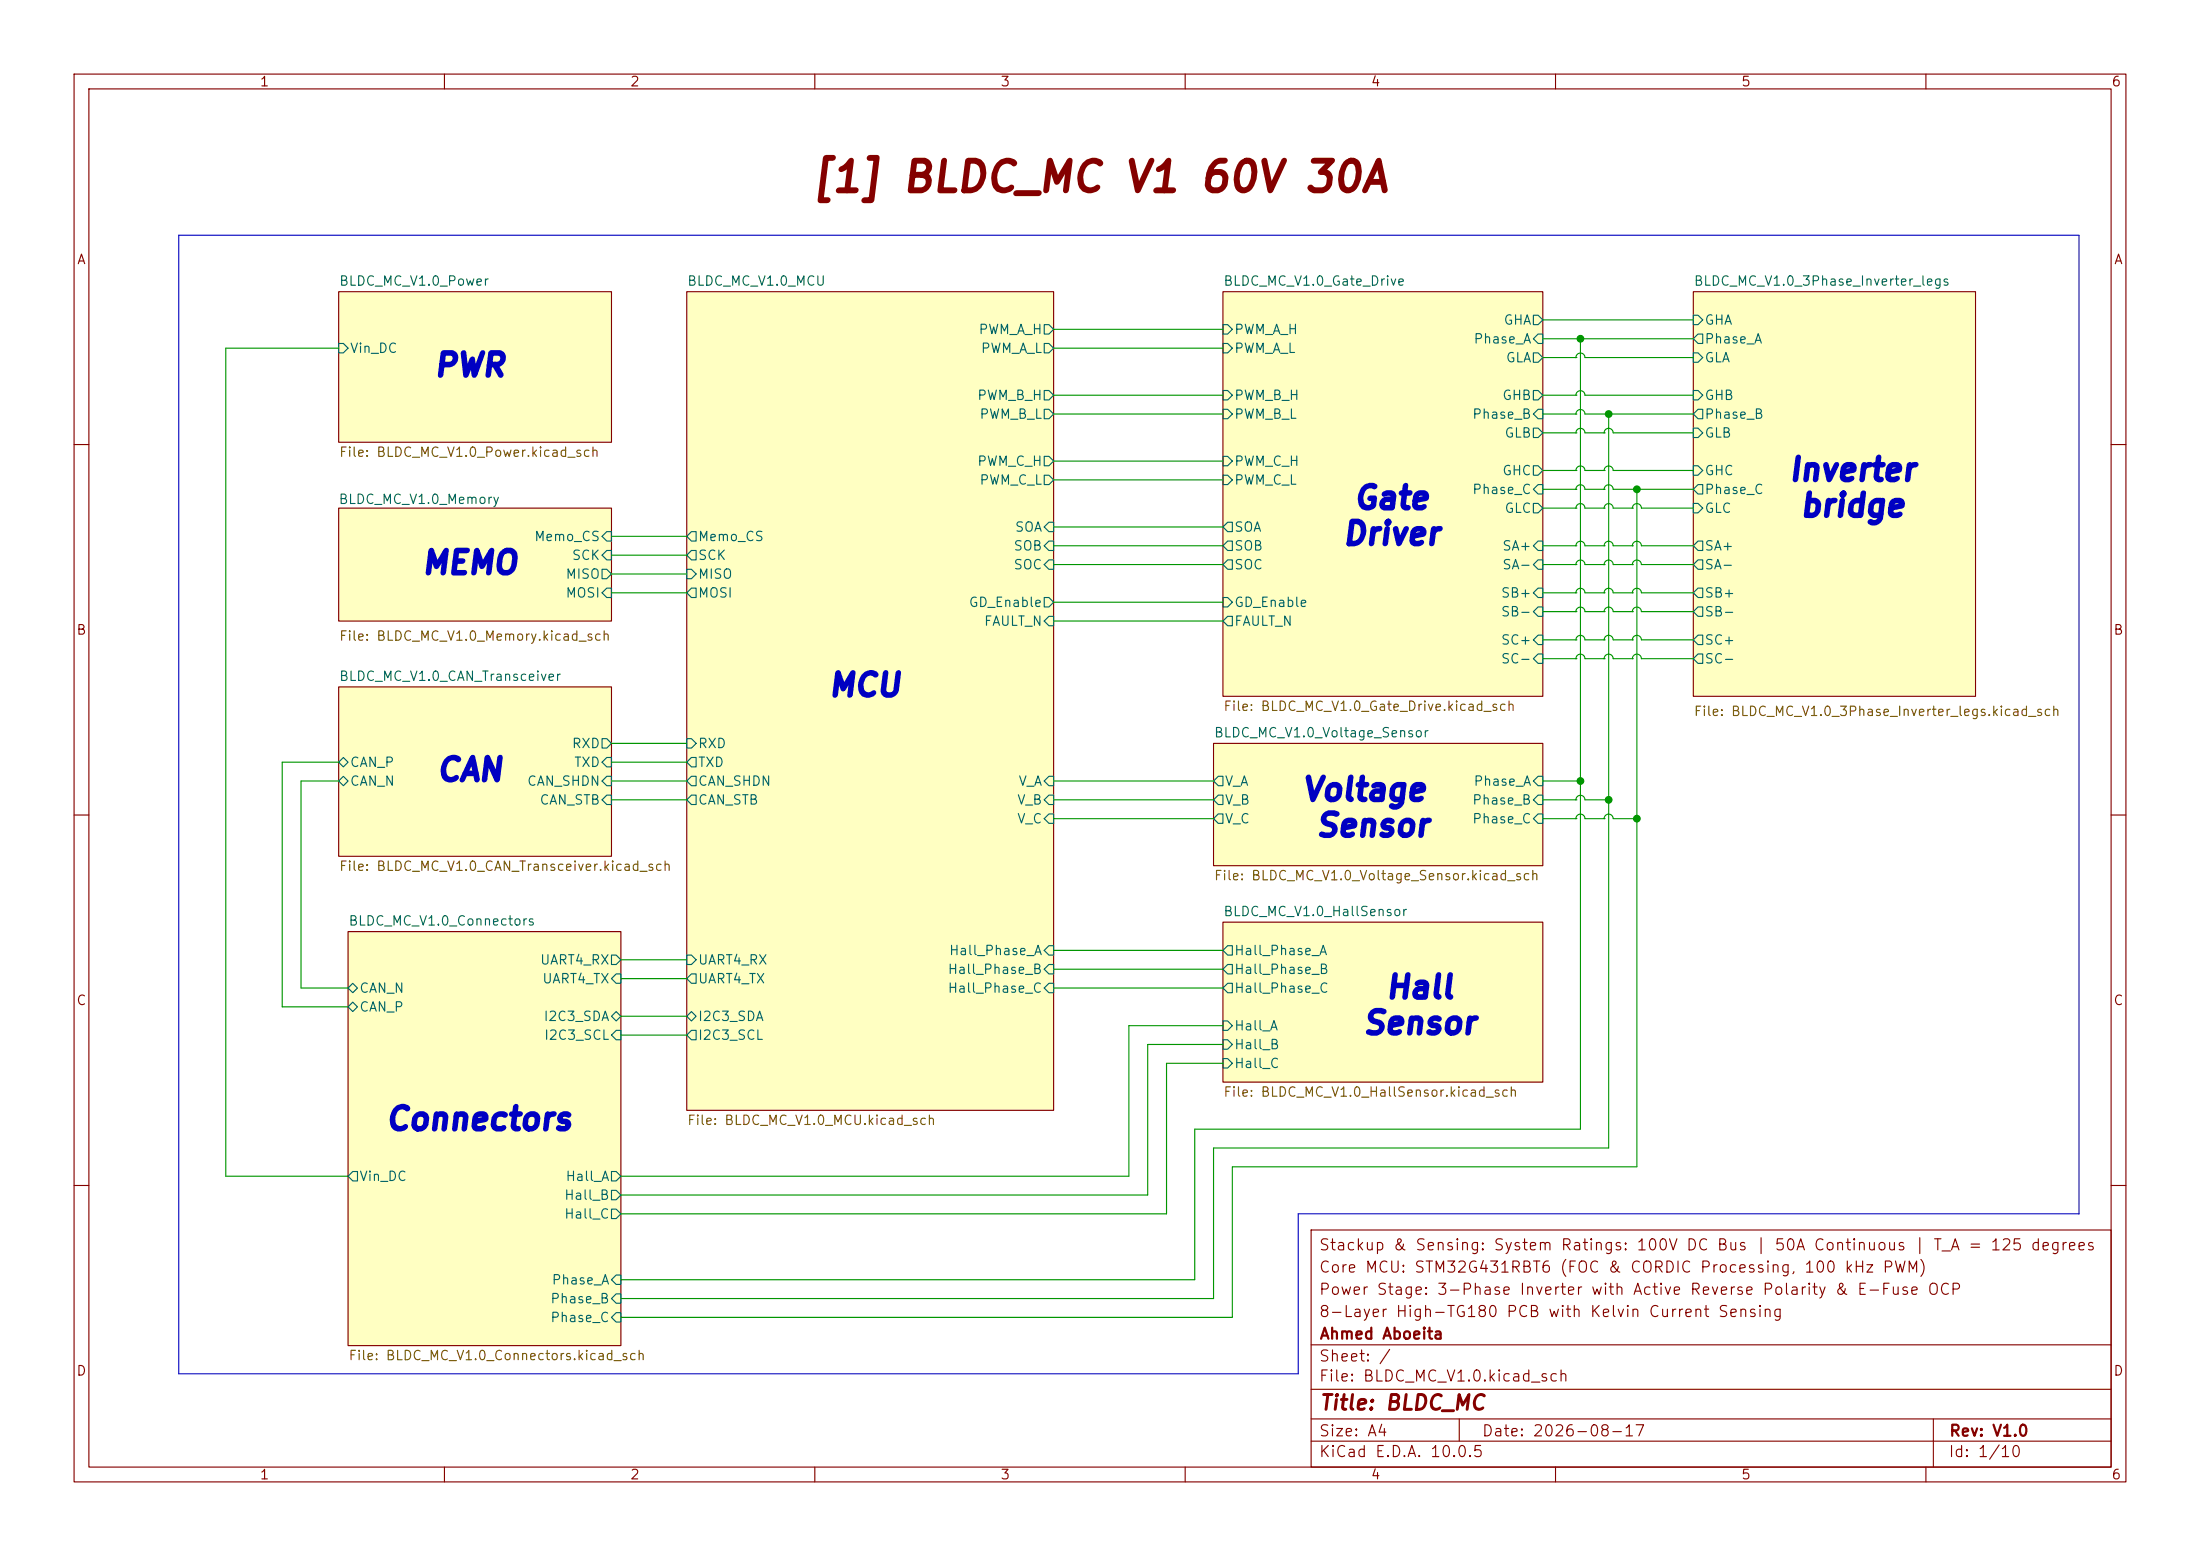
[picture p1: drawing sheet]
<svg xmlns="http://www.w3.org/2000/svg" width="297mm" height="210mm" viewBox="0 0 297 210" stroke-linecap="round" stroke-linejoin="round" font-family="sans-serif">
<g fill="none" stroke="#840000" stroke-width=".15">
<path d="M10 10h277v190h-277zM12 12h273v186h-273zM60 10v2M110 10v2M160 10v2M210 10v2M260 10v2M45.7 39.4h36.8v20.3h-36.8zM92.7 39.4h49.5v110.5h-49.5zM165.1 39.4h43.2v54.6h-43.2zM228.6 39.4h38.1v54.6h-38.1zM10 60h2"/>
<path d="M45.7 68.6h36.8v15.2h-36.8zM285 60h2M45.7 92.7h36.8v22.9h-36.8zM10 110h2M163.8 100.3h44.5v16.5h-44.5zM285 110h2M47 125.7h36.8v55.9h-36.8zM165.1 124.5h43.2v21.6h-43.2zM10 160h2M177 166h108v32h-108zM285 160h2M60 198v2"/>
<path d="M110 198v2M160 198v2M177 194.5h108M177 191.5h108M177 187.5h108M177 181.5h108M197 191.5v3M210 198v2M260 198v2M261 191.5v6.5"/>
</g>
<g fill="#ffffc2" stroke="#ffffc2" stroke-width=".14">
<path d="M228.6 39.4h38.1v54.6h-38.1z"/>
<path d="M45.7 39.4h36.8v20.3h-36.8z"/>
<path d="M163.8 100.3h44.5v16.5h-44.5z"/>
<path d="M92.7 39.4h49.5v110.5h-49.5z"/>
<path d="M47 125.7h36.8v55.9h-36.8z"/>
<path d="M45.7 92.7h36.8v22.9h-36.8z"/>
<path d="M45.7 68.6h36.8v15.2h-36.8z"/>
<path d="M165.1 124.5h43.2v21.6h-43.2z"/>
<path d="M165.1 39.4h43.2v54.6h-43.2z"/>
</g>
<g fill="none" stroke="#006464" stroke-width=".15">
<path d="M45.7 46.4h.7l.6 .6-.6 .6h-.7zM141 46.4h.6l.6 .6-.6 .6h-.6zM141 43.8h.6l.6 .7-.6 .6h-.6zM141 52.7h.6l.6 .6-.6 .7h-.6zM141 55.2h.6l.6 .7-.6 .6h-.6zM165.1 43.8h.6l.7 .7-.7 .6h-.6zM165.1 46.4h.6l.7 .6-.7 .6h-.6zM165.1 52.7h.6l.7 .6-.7 .7h-.6zM165.1 55.2h.6l.7 .7-.7 .6h-.6zM207 57.8h.6l.7 .6-.7 .7h-.6zM207 52.7h.6l.7 .6-.7 .7h-.6zM207 42.5h.6l.7 .7-.7 .6h-.6z"/>
<path d="M207 47.6h.6l.7 .7-.7 .6h-.6zM207 45.7l.6-.6h.7v1.3h-.7zM207.6 55.2h.7v1.3h-.7l-.6-.6zM228.6 57.8h.6l.7 .6-.7 .7h-.6zM228.6 47.6h.6l.7 .7-.7 .6h-.6zM228.6 52.7h.6l.7 .6-.7 .7h-.6zM228.6 42.5h.6l.7 .7-.7 .6h-.6zM229.2 45.1h.7v1.3h-.7l-.6-.7zM229.2 55.2h.7v1.3h-.7l-.6-.6zM81.3 76.8h.6l.6 .7-.6 .6h-.6zM81.9 74.3h.6v1.3h-.6l-.6-.7zM81.9 71.8h.6v1.2h-.6l-.6-.6z"/>
<path d="M92.7 76.8h.6l.7 .7-.7 .6h-.6zM93.3 74.3h.7v1.3h-.7l-.6-.7zM93.3 79.4h.7v1.2h-.7l-.6-.6zM93.3 71.8h.7v1.2h-.7l-.6-.6zM141 64.1h.6l.6 .7-.6 .6h-.6zM141 61.6h.6l.6 .6-.6 .7h-.6zM141.6 70.5h.6v1.3h-.6l-.6-.7zM141.6 73h.6v1.3h-.6l-.6-.6zM141.6 75.6h.6v1.2h-.6l-.6-.6zM165.1 64.1h.6l.7 .7-.7 .6h-.6zM165.1 61.6h.6l.7 .6-.7 .7h-.6zM165.7 70.5h.7v1.3h-.7l-.6-.7z"/>
<path d="M165.7 73h.7v1.3h-.7l-.6-.6zM165.7 75.6h.7v1.2h-.7l-.6-.6zM207 62.9h.6l.7 .6-.7 .6h-.6zM207 67.9h.6l.7 .7-.7 .6h-.6zM207 73.7l.6-.7h.7v1.3h-.7zM207.6 65.4h.7v1.3h-.7l-.6-.7zM207.6 79.4h.7v1.2h-.7l-.6-.6zM207.6 75.6h.7v1.2h-.7l-.6-.6zM228.6 62.9h.6l.7 .6-.7 .6h-.6zM228.6 67.9h.6l.7 .7-.7 .6h-.6zM229.2 65.4h.7v1.3h-.7l-.6-.7zM229.2 75.6h.7v1.2h-.7l-.6-.6z"/>
<path d="M229.2 79.4h.7v1.2h-.7l-.6-.6zM229.2 73h.7v1.3h-.7l-.6-.6zM81.3 99.7h.6l.6 .6-.6 .7h-.6zM81.3 80l.6-.6h.6v1.2h-.6zM92.7 99.7h.6l.7 .6-.7 .7h-.6zM141 80.6h.6l.6 .7-.6 .6h-.6zM141.6 83.2h.6v1.3h-.6l-.6-.7zM165.1 80.6h.6l.7 .7-.7 .6h-.6zM165.7 83.2h.7v1.3h-.7l-.6-.7zM207 82.6l.6-.7h.7v1.3h-.7zM207 86.4l.6-.7h.7v1.3h-.7zM207.6 88.3h.7v1.2h-.7l-.6-.6z"/>
<path d="M229.2 85.7h.7v1.3h-.7l-.6-.6zM229.2 88.3h.7v1.2h-.7l-.6-.6zM229.2 81.9h.7v1.3h-.7l-.6-.6zM45.7 105.4l.7-.6 .6 .6-.6 .6zM45.7 102.9l.7-.7 .6 .7-.6 .6zM81.3 102.9l.6-.7h.6v1.3h-.6zM81.9 104.8h.6v1.2h-.6l-.6-.6zM81.9 107.3h.6v1.3h-.6l-.6-.6zM93.3 102.2h.7v1.3h-.7l-.6-.6zM93.3 107.3h.7v1.3h-.7l-.6-.6zM93.3 104.8h.7v1.2h-.7l-.6-.6zM141.6 107.3h.6v1.3h-.6l-.6-.6z"/>
<path d="M141.6 109.9h.6v1.2h-.6l-.6-.6zM141.6 104.8h.6v1.2h-.6l-.6-.6zM164.5 104.8h.6v1.2h-.6l-.7-.6zM164.5 107.3h.6v1.3h-.6l-.7-.6zM164.5 109.9h.6v1.2h-.6l-.7-.6zM207 105.4l.6-.6h.7v1.2h-.7zM207.6 107.3h.7v1.3h-.7l-.6-.6zM207.6 109.9h.7v1.2h-.7l-.6-.6zM47 135.9l.6-.6 .7 .6-.7 .6zM47 133.4l.6-.7 .7 .7-.7 .6zM82.5 128.9h.7l.6 .6-.6 .7h-.7zM82.5 137.2l.7-.7 .6 .7-.6 .6z"/>
<path d="M83.2 131.4h.6v1.3h-.6l-.7-.6zM83.2 139.1h.6v1.2h-.6l-.7-.6zM92.7 128.9h.6l.7 .6-.7 .7h-.6zM92.7 137.2l.6-.7 .7 .7-.7 .6zM93.3 139.1h.7v1.2h-.7l-.6-.6zM93.3 131.4h.7v1.3h-.7l-.6-.6zM141.6 127.6h.6v1.3h-.6l-.6-.6zM141.6 132.7h.6v1.3h-.6l-.6-.6zM141.6 130.2h.6v1.2h-.6l-.6-.6zM165.1 137.8h.6l.7 .6-.7 .7h-.6zM165.7 130.2h.7v1.2h-.7l-.6-.6zM165.7 127.6h.7v1.3h-.7l-.6-.6z"/>
<path d="M165.7 132.7h.7v1.3h-.7l-.6-.6zM47.6 158.1h.7v1.3h-.7l-.6-.6zM82.5 158.1h.7l.6 .7-.6 .6h-.7zM165.1 140.3h.6l.7 .7-.7 .6h-.6zM165.1 142.9h.6l.7 .6-.7 .6h-.6zM82.5 160.7h.7l.6 .6-.6 .6h-.7zM82.5 163.2h.7l.6 .6-.6 .7h-.7zM83.2 177.2h.6v1.2h-.6l-.7-.6zM83.2 174.6h.6v1.3h-.6l-.7-.6zM83.2 172.1h.6v1.3h-.6l-.7-.7z"/>
</g>
<path d="M24.1 31.8h256.6v132h-105.4v21.6h-151.2z" fill="none" stroke="#0000c2" stroke-width=".15"/>
<g fill="none" stroke="#009600" stroke-width=".15">
<path d="M45.7 47h-15.2v111.8h16.5M142.2 53.3h22.9M142.2 44.5h22.9M142.2 55.9h22.9M142.2 47h22.9M208.3 45.7h20.3M208.3 53.3h4.5M208.3 43.2h20.3M208.3 55.9h4.5M208.3 48.3h4.5M208.3 58.4h4.5M212.8 48.3h.1"/>
<path d="M212.8 48.3a.61 .61 0 0 1 .6-.6 .61 .61 0 0 1 .6 .6h14.6M212.8 55.9h.1M212.8 55.9a.61 .61 0 0 1 .6-.6 .61 .61 0 0 1 .6 .6h14.6M212.8 58.4h.1M212.8 58.4a.61 .61 0 0 1 .6-.6 .61 .61 0 0 1 .6 .6h2.6M212.8 53.3h.1M212.8 53.3a.61 .61 0 0 1 .6-.6 .61 .61 0 0 1 .6 .6h14.6M213.4 45.7v106.7h-52.1v20.3h-77.5M216.6 58.4h.1M216.6 58.4a.61 .61 0 0 1 .6-.6 .61 .61 0 0 1 .6 .6h10.8M217.2 55.9v99h-53.4v20.4h-80M82.5 74.9h10.2"/>
<path d="M82.5 72.4h10.2M82.5 77.5h10.2M142.2 76.2h22.9M142.2 71.1h22.9M142.2 64.8h22.9M142.2 62.2h22.9M142.2 73.7h22.9M208.3 76.2h4.5M208.3 73.7h4.5M208.3 66h4.5M208.3 68.6h4.5M208.3 63.5h4.5"/>
<path d="M212.8 68.6h.1M212.8 68.6a.61 .61 0 0 1 .6-.6 .61 .61 0 0 1 .6 .6h2.6M212.8 73.7h.1M212.8 73.7a.61 .61 0 0 1 .6-.6 .61 .61 0 0 1 .6 .6h2.6M212.8 76.2h.1M212.8 76.2a.61 .61 0 0 1 .6-.6 .61 .61 0 0 1 .6 .6h2.6M212.8 66h.1M212.8 66a.61 .61 0 0 1 .6-.6 .61 .61 0 0 1 .6 .6h2.6M212.8 63.5h.1M212.8 63.5a.61 .61 0 0 1 .6-.6 .61 .61 0 0 1 .6 .6h2.6M216.6 68.6h.1M216.6 68.6a.61 .61 0 0 1 .6-.6 .61 .61 0 0 1 .6 .6h2.6"/>
<path d="M216.6 73.7h.1M216.6 73.7a.61 .61 0 0 1 .6-.6 .61 .61 0 0 1 .6 .6h2.6M216.6 76.2h.1M216.6 76.2a.61 .61 0 0 1 .6-.6 .61 .61 0 0 1 .6 .6h2.6M216.6 66h.1M216.6 66a.61 .61 0 0 1 .6-.6 .61 .61 0 0 1 .6 .6h10.8M216.6 63.5h.1M216.6 63.5a.61 .61 0 0 1 .6-.6 .61 .61 0 0 1 .6 .6h10.8M220.4 68.6h.1M220.4 68.6a.61 .61 0 0 1 .6-.6 .61 .61 0 0 1 .6 .6h7M220.4 73.7h.1M220.4 73.7a.61 .61 0 0 1 .6-.6 .61 .61 0 0 1 .6 .6h7"/>
<path d="M220.4 76.2h.1M220.4 76.2a.61 .61 0 0 1 .6-.6 .61 .61 0 0 1 .6 .6h7M221 66v91.5h-54.6v20.3h-82.6M82.5 80h10.2M142.2 81.3h22.9M142.2 83.8h22.9M208.3 80h4.5M208.3 82.6h4.5M208.3 86.4h4.5M208.3 88.9h4.5M212.8 82.6h.1M212.8 82.6a.61 .61 0 0 1 .6-.7 .61 .61 0 0 1 .6 .7h2.6"/>
<path d="M212.8 80h.1M212.8 80a.61 .61 0 0 1 .6-.6 .61 .61 0 0 1 .6 .6h2.6M212.8 86.4h.1M212.8 86.4a.61 .61 0 0 1 .6-.6 .61 .61 0 0 1 .6 .6h2.6M212.8 88.9h.1M212.8 88.9a.61 .61 0 0 1 .6-.6 .61 .61 0 0 1 .6 .6h2.6M216.6 82.6h.1M216.6 82.6a.61 .61 0 0 1 .6-.7 .61 .61 0 0 1 .6 .7h2.6M216.6 80h.1M216.6 80a.61 .61 0 0 1 .6-.6 .61 .61 0 0 1 .6 .6h2.6M216.6 86.4h.1M216.6 86.4a.61 .61 0 0 1 .6-.6 .61 .61 0 0 1 .6 .6h2.6"/>
<path d="M216.6 88.9h.1M216.6 88.9a.61 .61 0 0 1 .6-.6 .61 .61 0 0 1 .6 .6h2.6M220.4 82.6h.1M220.4 82.6a.61 .61 0 0 1 .6-.7 .61 .61 0 0 1 .6 .7h7M220.4 80h.1M220.4 80a.61 .61 0 0 1 .6-.6 .61 .61 0 0 1 .6 .6h7M220.4 86.4h.1M220.4 86.4a.61 .61 0 0 1 .6-.6 .61 .61 0 0 1 .6 .6h7M220.4 88.9h.1M220.4 88.9a.61 .61 0 0 1 .6-.6 .61 .61 0 0 1 .6 .6h7M45.7 102.9h-7.6v33h8.9M45.7 105.4h-5.1v28h6.4"/>
<path d="M82.5 108h10.2M82.5 102.9h10.2M82.5 105.4h10.2M82.5 100.3h10.2M142.2 108h21.6M142.2 105.4h21.6M142.2 110.5h21.6M208.3 108h4.5M208.3 105.4h5.1M208.3 110.5h4.5M212.8 108h.1M212.8 108a.61 .61 0 0 1 .6-.7 .61 .61 0 0 1 .6 .7h3.2"/>
<path d="M212.8 110.5h.1M212.8 110.5a.61 .61 0 0 1 .6-.6 .61 .61 0 0 1 .6 .6h2.6M216.6 110.5h.1M216.6 110.5a.61 .61 0 0 1 .6-.6 .61 .61 0 0 1 .6 .6h3.2M83.8 132.1h8.9M83.8 139.7h8.9M83.8 137.2h8.9M83.8 129.5h8.9M142.2 130.8h22.9M142.2 128.3h22.9M142.2 133.4h22.9M165.1 138.4h-12.7v20.4h-68.6"/>
<path d="M165.1 141h-10.2v20.3h-71.1M165.1 143.5h-7.6v20.3h-73.7"/>
</g>
<g fill="#009600" stroke="#009600" stroke-width=".14">
<circle cx="213.4" cy="45.7" r=".46"/>
<circle cx="213.4" cy="105.4" r=".46"/>
<circle cx="217.2" cy="108" r=".46"/>
<circle cx="221" cy="66" r=".46"/>
<circle cx="217.2" cy="55.9" r=".46"/>
<circle cx="221" cy="110.5" r=".46"/>
</g>
<text font-size="4" fill="#840000" x="109.3" y="26.9">[1] BLDC_MC V1 60V 30A</text>
<g font-size="3" fill="#0000c2">
<text x="58.4" y="51.5">PWR</text>
<text x="241.3" y="65.6">Inverter</text>
<text x="182.5" y="69.4">Gate</text>
<text x="242.8" y="70.5">bridge</text>
<text x="181" y="74.3">Driver</text>
<text x="56.7" y="78.2">MEMO</text>
<text x="111.6" y="94.7">MCU</text>
<text x="58.7" y="106.1">CAN</text>
<text x="175.6" y="108.8">Voltage</text>
<text x="177.4" y="113.6">Sensor</text>
<text x="186.8" y="135.5">Hall</text>
<text x="183.8" y="140.3">Sensor</text>
<text x="51.8" y="153.3">Connectors</text>
</g>
<text font-size="2" fill="#840000" x="178" y="190.8">Title: BLDC_MC</text>
<g font-size="1.5" fill="#840000">
<text x="178" y="172.1">Core MCU: STM32G431RBT6 (FOC &amp; CORDIC Processing, 100 kHz PWM)</text>
<text x="178" y="169.1">Stackup &amp; Sensing: System Ratings: 100V DC Bus | 50A Continuous | T_A = 125 degrees</text>
<text x="178" y="178.1">8-Layer High-TG180 PCB with Kelvin Current Sensing</text>
<text x="178" y="175.1">Power Stage: 3-Phase Inverter with Active Reverse Polarity &amp; E-Fuse OCP</text>
<text x="178" y="184.1">Sheet: /</text>
<text x="178" y="181.1">Ahmed Aboeita</text>
<text x="178" y="186.8">File: BLDC_MC_V1.0.kicad_sch</text>
<text x="178" y="197">KiCad E.D.A. 10.0.5</text>
<text x="178" y="194.2">Size: A4</text>
<text x="200" y="194.2">Date: 2026-08-17</text>
<text x="263" y="197">Id: 1/10</text>
<text x="263" y="194.2">Rev: V1.0</text>
</g>
<g font-size="1.3" fill="#840000">
<text x="35" y="12">1</text>
<text x="85" y="12">2</text>
<text x="135" y="12">3</text>
<text x="185" y="12">4</text>
<text x="235" y="12">5</text>
<text x="285" y="12">6</text>
<text x="10.3" y="36">A</text>
<text x="285.3" y="36">A</text>
<text x="10.2" y="86">B</text>
<text x="285.2" y="86">B</text>
<text x="10.2" y="136">C</text>
<text x="285.2" y="136">C</text>
<text x="10.2" y="186">D</text>
<text x="285.2" y="186">D</text>
<text x="35" y="200">1</text>
<text x="85" y="200">2</text>
<text x="135" y="200">3</text>
<text x="185" y="200">4</text>
<text x="235" y="200">5</text>
<text x="285" y="200">6</text>
</g>
<g font-size="1.3" fill="#006464">
<text x="45.7" y="38.9">BLDC_MC_V1.0_Power</text>
<text x="92.7" y="38.9">BLDC_MC_V1.0_MCU</text>
<text x="165.1" y="38.9">BLDC_MC_V1.0_Gate_Drive</text>
<text x="228.6" y="38.9">BLDC_MC_V1.0_3Phase_Inverter_legs</text>
<text x="47.2" y="48">Vin_DC</text>
<text x="132" y="45.4">PWM_A_H</text>
<text x="132.3" y="48">PWM_A_L</text>
<text x="166.5" y="45.4">PWM_A_H</text>
<text x="166.5" y="48">PWM_A_L</text>
<text x="198.9" y="46.7">Phase_A</text>
<text x="202.9" y="44.1">GHA</text>
<text x="230" y="46.7">Phase_A</text>
<text x="230" y="44.1">GHA</text>
<text x="203.2" y="49.2">GLA</text>
<text x="230" y="49.2">GLA</text>
<text x="131.8" y="54.3">PWM_B_H</text>
<text x="132.1" y="56.8">PWM_B_L</text>
<text x="166.5" y="54.3">PWM_B_H</text>
<text x="166.5" y="56.8">PWM_B_L</text>
<text x="198.7" y="56.8">Phase_B</text>
<text x="202.7" y="54.3">GHB</text>
<text x="203" y="59.4">GLB</text>
<text x="230" y="56.8">Phase_B</text>
<text x="230" y="59.4">GLB</text>
<text x="230" y="54.3">GHB</text>
<text x="131.8" y="63.2">PWM_C_H</text>
<text x="132.1" y="65.7">PWM_C_L</text>
<text x="166.5" y="65.7">PWM_C_L</text>
<text x="166.5" y="63.2">PWM_C_H</text>
<text x="202.7" y="64.5">GHC</text>
<text x="230" y="64.5">GHC</text>
<text x="45.6" y="68.3">BLDC_MC_V1.0_Memory</text>
<text x="198.7" y="67">Phase_C</text>
<text x="203" y="69.5">GLC</text>
<text x="230" y="67">Phase_C</text>
<text x="230" y="69.5">GLC</text>
<text x="72" y="73.4">Memo_CS</text>
<text x="77.1" y="75.9">SCK</text>
<text x="94.1" y="75.9">SCK</text>
<text x="94.1" y="73.4">Memo_CS</text>
<text x="136.7" y="74.6">SOB</text>
<text x="136.7" y="77.2">SOC</text>
<text x="136.9" y="72.1">SOA</text>
<text x="166.5" y="72.1">SOA</text>
<text x="166.5" y="74.6">SOB</text>
<text x="166.5" y="77.2">SOC</text>
<text x="202.7" y="74.6">SA+</text>
<text x="202.7" y="77.2">SA-</text>
<text x="230" y="77.2">SA-</text>
<text x="230" y="74.6">SA+</text>
<text x="76.3" y="81">MOSI</text>
<text x="76.3" y="78.4">MISO</text>
<text x="94.1" y="78.4">MISO</text>
<text x="94.1" y="81">MOSI</text>
<text x="130.7" y="82.2">GD_Enable</text>
<text x="166.5" y="82.2">GD_Enable</text>
<text x="202.5" y="83.5">SB-</text>
<text x="202.5" y="81">SB+</text>
<text x="230" y="81">SB+</text>
<text x="230" y="83.5">SB-</text>
<text x="132.8" y="84.8">FAULT_N</text>
<text x="166.5" y="84.8">FAULT_N</text>
<text x="202.5" y="89.9">SC-</text>
<text x="202.5" y="87.3">SC+</text>
<text x="230" y="87.3">SC+</text>
<text x="230" y="89.9">SC-</text>
<text x="45.7" y="92.2">BLDC_MC_V1.0_CAN_Transceiver</text>
<text x="77.1" y="101.3">RXD</text>
<text x="94.1" y="101.3">RXD</text>
<text x="163.8" y="99.8">BLDC_MC_V1.0_Voltage_Sensor</text>
<text x="47.2" y="106.4">CAN_N</text>
<text x="47.2" y="103.8">CAN_P</text>
<text x="71.1" y="106.4">CAN_SHDN</text>
<text x="77.4" y="103.8">TXD</text>
<text x="94.1" y="103.8">TXD</text>
<text x="94.1" y="106.4">CAN_SHDN</text>
<text x="137.4" y="106.4">V_A</text>
<text x="165.3" y="106.4">V_A</text>
<text x="198.9" y="106.4">Phase_A</text>
<text x="72.8" y="108.9">CAN_STB</text>
<text x="94.1" y="108.9">CAN_STB</text>
<text x="137.2" y="108.9">V_B</text>
<text x="137.2" y="111.5">V_C</text>
<text x="165.3" y="108.9">V_B</text>
<text x="165.3" y="111.5">V_C</text>
<text x="198.7" y="108.9">Phase_B</text>
<text x="198.7" y="111.5">Phase_C</text>
<text x="47" y="125.2">BLDC_MC_V1.0_Connectors</text>
<text x="165.1" y="124">BLDC_MC_V1.0_HallSensor</text>
<text x="72.8" y="130.5">UART4_RX</text>
<text x="94.1" y="130.5">UART4_RX</text>
<text x="127.9" y="131.8">Hall_Phase_B</text>
<text x="128" y="129.2">Hall_Phase_A</text>
<text x="166.5" y="131.8">Hall_Phase_B</text>
<text x="166.5" y="129.2">Hall_Phase_A</text>
<text x="48.4" y="136.9">CAN_P</text>
<text x="48.4" y="134.3">CAN_N</text>
<text x="73.1" y="133">UART4_TX</text>
<text x="94.1" y="133">UART4_TX</text>
<text x="127.9" y="134.3">Hall_Phase_C</text>
<text x="166.5" y="134.3">Hall_Phase_C</text>
<text x="73.3" y="138.1">I2C3_SDA</text>
<text x="73.4" y="140.7">I2C3_SCL</text>
<text x="94.1" y="140.7">I2C3_SCL</text>
<text x="94.1" y="138.1">I2C3_SDA</text>
<text x="166.5" y="141.9">Hall_B</text>
<text x="166.5" y="139.4">Hall_A</text>
<text x="166.5" y="144.5">Hall_C</text>
<text x="48.4" y="159.7">Vin_DC</text>
<text x="76.3" y="159.7">Hall_A</text>
<text x="76.1" y="162.3">Hall_B</text>
<text x="76.1" y="164.8">Hall_C</text>
<text x="74.4" y="173.7">Phase_A</text>
<text x="74.2" y="178.8">Phase_C</text>
<text x="74.2" y="176.2">Phase_B</text>
</g>
<g font-size="1.3" fill="#725600">
<text x="45.7" y="62">File: BLDC_MC_V1.0_Power.kicad_sch</text>
<text x="45.7" y="86.8">File: BLDC_MC_V1.0_Memory.kicad_sch</text>
<text x="165.1" y="96.3">File: BLDC_MC_V1.0_Gate_Drive.kicad_sch</text>
<text x="228.6" y="97">File: BLDC_MC_V1.0_3Phase_Inverter_legs.kicad_sch</text>
<text x="45.7" y="117.9">File: BLDC_MC_V1.0_CAN_Transceiver.kicad_sch</text>
<text x="163.8" y="119.1">File: BLDC_MC_V1.0_Voltage_Sensor.kicad_sch</text>
<text x="165.1" y="148.3">File: BLDC_MC_V1.0_HallSensor.kicad_sch</text>
<text x="92.7" y="152.2">File: BLDC_MC_V1.0_MCU.kicad_sch</text>
<text x="47" y="183.9">File: BLDC_MC_V1.0_Connectors.kicad_sch</text>
</g>
</svg>
